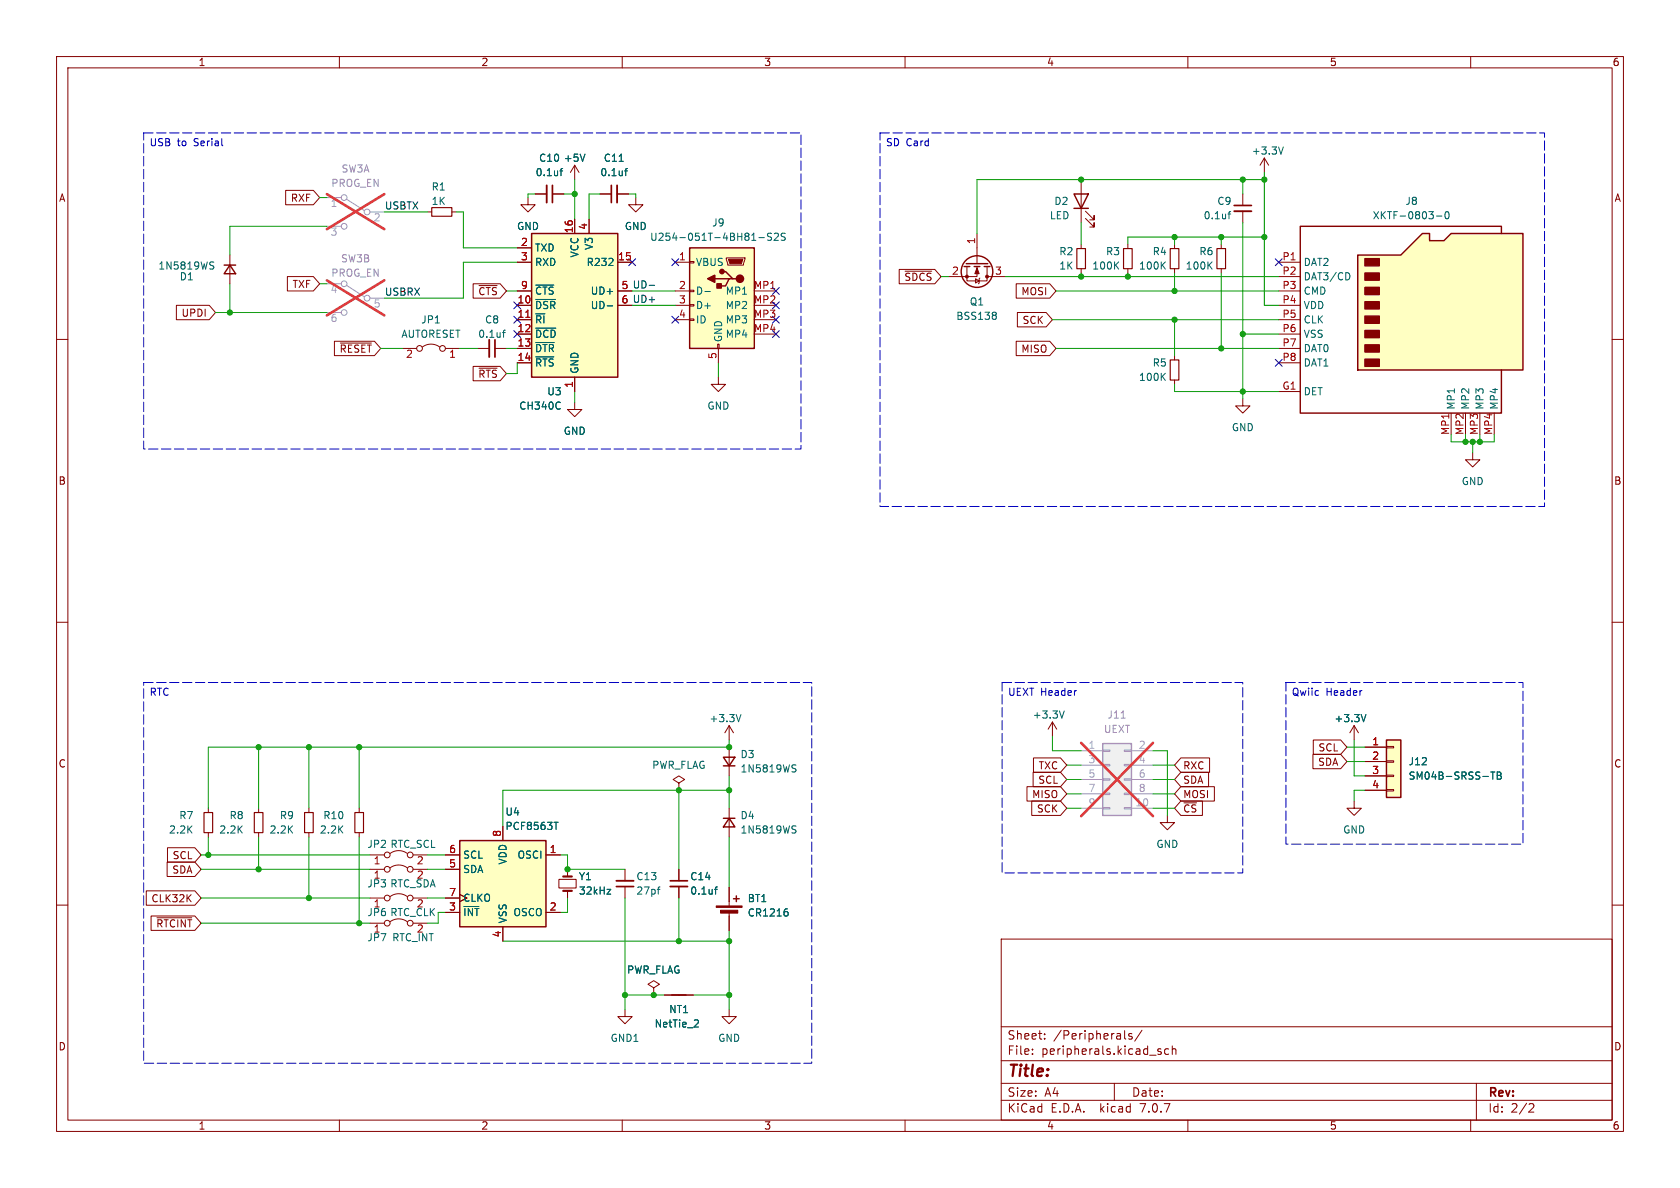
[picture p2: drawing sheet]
<svg xmlns="http://www.w3.org/2000/svg" width="297mm" height="210mm" viewBox="0 0 297 210" stroke-linecap="round" stroke-linejoin="round" font-family="sans-serif">
<g fill="none" stroke="#840000" stroke-width=".18">
<path d="M10 10h277v190h-277zM12 12h273v186h-273zM60 10v2M110 10v2M160 10v2M210 10v2M260 10v2M101.6 29.2l.8 1.3M101.6 29.2v2.6M101.6 29.2l-.8 1.3M191.1 31.8v7.6M191.9 38.6l1.5 1.5v-.7v.7h-.7"/>
<path d="M191.9 37.3l1.5 1.6v-.8v.8h-.7M223.5 27.9l-.7 1.3M223.5 27.9v2.6M223.5 27.9l.8 1.3M10 60h2M170.9 47.1v2.6h3.6v-2.6M172.5 49.3l.6 .4-.6 .3zM172.7 47.1v1.8h-5.1M172.7 41.3v5.3M173.2 49.1l-.1 .2v.7l-.1 .2M174.5 48.9h3.3M199.4 43.2v.7"/>
<path d="M199.4 47.5v.8M207.6 43.2v.7M207.6 47.5v.8M285 60h2M10 110h2M285 110h2M10 160h2M285 160h2M177 166h108v32h-108zM60 198v2M110 198v2M160 198v2"/>
<path d="M177 194.5h108M177 191.5h108M177 187.5h108M177 181.5h108M182.5 186.3v.1M182.5 185.5v.1M184.7 183.6v.1M184.7 182.8v.1M197 191.5v3M198.8 182.2v1.3l.2 .2M200.1 182.8l-.4-.1-.2 .2 .1 .2 .5 .2v.3h-.6M201.9 182.1l-1.3 2"/>
<path d="M204.7 185.8l.5 .2 .1 .1-.1 .2-.4 .1M204.7 185.5h.5M206.6 185.5l-.4-.1-.3 .3v.4l.1 .2h.6M207.2 185.5l.3-.1 .3 .1 .1 .9M207.2 184.9v1.5M210 198v2M260 198v2M261 191.5v6.5M270.5 195.1l.5 .1 .2 .3-1 1.1h1"/>
</g>
<path d="M198.6 43.9h1.6v3.6h-1.6zM206.9 43.9h1.5v3.6h-1.5z" fill="none" stroke="#840000" stroke-width=".2"/>
<path d="M103.4 27.2l-.4 1.3M226.9 26l-.4 1.2M175.9 55.2l.2 .2-.2 .3 .2 .3v.2l-.2 .3M197.2 46.8l.6 .8M197.8 46.3l-.8 .7M205.5 46.8l.5 .8M206 46.3l-.7 .7" fill="none" stroke="#006464" stroke-width=".18"/>
<g fill="none" stroke="#840000" stroke-width=".25">
<path d="M189.9 34.3h2.5l-1.3 2.5zM189.9 36.8h2.5M170.4 47.1h1M170.8 46.6h3.8M172.2 47.1h1M174 47.1h1"/>
<circle cx="172.7" cy="48" r="2.79"/>
</g>
<g fill="#840000" stroke="#840000" stroke-width=".18">
<path d="M172.7 47.4l.4 1h-.8z"/>
<circle cx="170.9" cy="48.9" r=".25"/>
<circle cx="174.5" cy="48.9" r=".25"/>
</g>
<path d="M240 45.1h7.6l3.9-3.8h1.2v1.2h2.6l1.2-1.2h12.7v24.1h-29.2z" fill="#ffffc2"/>
<g fill="#840000" stroke="#840000" stroke-width=".25">
<path d="M241.3 63.5h2.5v1.3h-2.5z"/>
<path d="M241.3 61h2.5v1.2h-2.5z"/>
<path d="M241.3 58.4h2.5v1.3h-2.5z"/>
<path d="M241.3 55.9h2.5v1.3h-2.5z"/>
<path d="M241.3 53.3h2.5v1.3h-2.5z"/>
<path d="M241.3 50.8h2.5v1.3h-2.5z"/>
<path d="M241.3 48.3h2.5v1.2h-2.5z"/>
<path d="M241.3 45.7h2.5v1.3h-2.5z"/>
<path d="M125.1 49.3l1.3-.7v1.3z"/>
<path d="M126.7 50.2h.8v.7h-.8z"/>
<circle cx="130.8" cy="49.3" r=".63"/>
<circle cx="127.6" cy="48" r=".38"/>
</g>
<g fill="none" stroke="#840000" stroke-width=".25">
<path d="M39.6 46.9h2.1M40.6 46.9l1.1 1.5h-2.1zM94 41.3h15.2v25.4h-15.2zM121.9 43.8h11.4v17.8h-11.4zM126.4 49.3h2.5M127.6 48h.7l1.2 1.3h.7M129.5 49.3h-.6l-.6 1.2h-1.3M240 45.1h7.6l3.9-3.8h1.2v1.2h2.6l1.2-1.2h12.7v24.1h-29.2zM265.4 41.3v-1.3h-35.5v33h35.5v-7.6M127.9 133.9h2l-1 1.5zM127.9 135.4h2M245.1 130.8h2.5v10.2h-2.5z"/>
<path d="M81.3 148.6h15.2v15.2h-15.2zM127.9 144.7h2M128.9 144.7l1 1.5h-2zM129.7 158.9h1M130.2 158.4v1M118.7 175.9h2.6"/>
</g>
<g fill="none" stroke="#840000" stroke-width=".18">
<path d="M50.5 33.7h4.9l1.1 1.2-1.1 1.3h-4.9zM75.6 37.5h.7M79.9 37.5h.7M93.3 34.9v1.3h-1.2l1.2 1.3 1.3-1.3h-1.3M94.6 34.3h2M97.7 34.3h2M101.6 38.7v2.6M104.1 38.7v2.6M106 34.3h2.1M109.1 34.3h2M112.4 34.9v1.3h-1.3l1.3 1.3 1.3-1.3h-1.3M219.7 34.3v2"/>
<path d="M219.7 37.3v2.1M31.2 54h5.8l1.1 1.2-1.1 1.3h-5.8zM40.6 45.1v5.1M50.8 48.9h4.6l1.1 1.3-1.1 1.2h-4.6zM83.6 50.2h4.8l1.1 1.2-1.1 1.3h-4.8zM84.7 50.5h3.2M91.4 46.4h2.6M91.4 51.4h2.6M91.4 54h2.6M91.4 56.5h2.6M91.4 59.1h2.6M91.4 43.8h2.6"/>
<path d="M109.2 46.4h2.6M109.2 51.4h2.6M109.2 54h2.6M119.4 46.4h2.5M119.4 51.4h2.5M119.4 54h2.5M119.4 56.5h2.5M121.9 56.4h.8v.2h-.8zM121.9 53.8h.8v.3h-.8zM121.9 51.3h.8v.3h-.8zM121.9 46.2h.8v.3h-.8zM128.4 45.6h3.3v.2l-.3 1.1h-2.7z"/>
<path d="M133.3 51.4h3.9M133.3 54h3.9M133.3 56.5h3.9M133.3 59.1h3.9M159 47.6h6.3l1.1 1.3-1.1 1.3h-6.3zM160 47.9h4.7M179.6 50.2h6l1.1 1.2-1.1 1.3h-6zM179.9 55.2h5l1.2 1.3-1.2 1.3h-5zM191.1 43.2v.7M191.1 47.5v.8M215.9 43.2v.7M215.9 47.5v.8"/>
<path d="M226.1 46.4h3.8M226.1 48.9h3.8M226.1 51.4h3.8M226.1 54h3.8M226.1 56.5h3.8M226.1 59.1h3.8M59.1 60.3h7.1l1.1 1.3-1.1 1.3h-7.1zM60.2 60.6h5.5M71.1 61.6h2.6M74.7 61.3a2.54 2.54 0 0 1 3 0M78.7 61.6h2.6M83.6 64.8h4.8l1.1 1.2-1.1 1.3h-4.8z"/>
<path d="M84.5 61.6h2M84.7 65.1h3.2M87.5 61.6h2M91.4 61.6h2.6M91.4 64.1h2.6M101.6 71.1v1.3h-1.3l1.3 1.3 1.3-1.3h-1.3M101.6 66.7v2.5M126.9 60.8h.2v.8h-.2zM127 66.7v1.2h-1.3l1.3 1.3 1.3-1.3h-1.3M127 61.6v2.5M179.6 60.3h6l1.1 1.3-1.1 1.3h-6zM207.6 62.9v.7"/>
<path d="M207.6 67.2v.7M219.7 70.5v1.3h1.3l-1.3 1.2-1.3-1.2h1.3M226.1 69.2h3.8M226.1 61.6h3.8M226.1 64.1h3.8M256.5 73v3.8M259.1 73v3.8M261.6 73v3.8M264.2 73v3.8M260.3 80v1.3h1.3l-1.3 1.3-1.2-1.3h1.2M120 138.4l1-.6-1-.6-1 .6 1 .6v1.3M120 139.7h.1"/>
<path d="M128.9 128.3v2.5M128.9 132.1v5.1M128.9 128.3l.8 1.2M128.9 128.3l-.8 1.2M181.6 139.1h5.9l1.1 1.2-1.1 1.3h-5.9zM182.6 136.5h4.9l1.1 1.3-1.1 1.3h-4.9zM182.7 134h4.8l1.1 1.3-1.1 1.2h-4.8zM186.1 127.6l.7 1.3M186.1 127.6v2.6M186.1 127.6l-.8 1.3M208.8 139.1h5.9v2.5h-5.9l-1.2-1.3zM208.8 136.5h4.9v2.6h-4.9l-1.2-1.3z"/>
<path d="M208.8 134h5v2.5h-5l-1.2-1.2zM232.1 133.3h4.9l1.1 1.3-1.1 1.3h-4.9zM232.2 130.8h4.8l1.1 1.3-1.1 1.3h-4.8zM239.4 128.3l.8 1.2M239.4 128.3v2.5M239.4 128.3l-.8 1.2M241.3 132.1h3.8M241.3 134.6h3.8M241.3 137.2h3.8M241.3 139.7h3.8M245.1 139.6h1.3v.2h-1.3zM245.1 137h1.3v.3h-1.3z"/>
<path d="M245.1 134.5h1.3v.2h-1.3zM245.1 132h1.3v.2h-1.3zM25.9 157.5h8.5l1.2 1.3-1.2 1.2h-8.5zM29.5 152.4h4.9l1.2 1.3-1.2 1.2h-4.9zM29.6 149.9h4.8l1.2 1.2-1.2 1.3h-4.8zM36.8 142.9v.7M36.8 147.2v.8M45.7 142.9v.7M45.7 147.2v.8M54.6 142.9v.7M54.6 147.2v.8M63.5 142.9v.7"/>
<path d="M63.5 147.2v.8M65.4 151.1h2.5M65.4 158.8h2.5M65.4 153.7h2.5M69 150.9a2.54 2.54 0 0 1 3 0M69 158.5a2.54 2.54 0 0 1 3 0M69 153.4a2.54 2.54 0 0 1 3 0M73 151.1h2.6M73 158.8h2.6M73 153.7h2.6M78.7 151.1h2.6M78.7 158.8h2.6"/>
<path d="M78.7 153.7h2.6M88.9 146.1v2.5M96.5 151.1h2.6M98.8 155.4h3.1v1.6h-3.1zM100.3 153.7v1.2M100.3 157.5v1.3M110.5 153.7v2M110.5 156.7v2.1M120 153.7v2M120 156.7v2.1M128.9 142.9v5.1M128.9 156.8v3.3"/>
<path d="M182.4 141.6h5.1l1.1 1.3-1.1 1.2h-5.1zM206.4 144.1v1.3h1.2l-1.2 1.3-1.3-1.3h1.3M208.8 141.6h3.8v2.5h-3.8l-1.2-1.2zM239.4 141.6v1.3h1.3l-1.3 1.2-1.3-1.2h1.3M26.7 161.9h7.7l1.2 1.3-1.2 1.3h-7.7zM27.7 162.2h6.2M65.4 163.2h2.5M69 162.9a2.54 2.54 0 0 1 3 0M73 163.2h2.6M78.7 161.3h2.6M88.9 163.8v2.6M96.5 161.3h2.6"/>
<path d="M110.5 178.4v1.3h1.3l-1.3 1.3-1.3-1.3h1.3M115.6 174.6l1-.6-1-.6-1 .6 1 .6v1.3M115.6 175.9h.1M117.5 175.9h5.1M128.9 178.4v1.3h1.3l-1.3 1.3-1.3-1.3h1.3M128.9 161.2v3.3"/>
<circle cx="74.2" cy="61.6" r=".51"/>
<circle cx="78.2" cy="61.6" r=".51"/>
<circle cx="68.5" cy="153.7" r=".51"/>
<circle cx="68.5" cy="151.1" r=".51"/>
<circle cx="68.5" cy="158.8" r=".51"/>
<circle cx="72.5" cy="151.1" r=".51"/>
<circle cx="72.5" cy="153.7" r=".51"/>
<circle cx="72.5" cy="158.8" r=".51"/>
<circle cx="68.5" cy="163.2" r=".51"/>
<circle cx="72.5" cy="163.2" r=".51"/>
</g>
<g fill="none" stroke="#006464" stroke-width=".18">
<path d="M99 30.2h.5M99.5 29.8l-.3 .2v1.1M103.4 27.2l-.4 1.3M109.5 28.5h.7M110.4 30.2h.5M110.9 29.8l-.3 .2v1.1M217.1 37.8h.5M217.6 37.4l-.3 .2v1.1M253.9 38.2h1M255.6 37.5l.2-.1a.68 .68 0 0 1 .4 .6 .68 .68 0 0 1-.4 .7l-.2-.1-.1-.4zM37.3 46.9l.4 .1 .1 .3-.2 .3h-.3M37.3 46.3l.5 .1"/>
<path d="M88.8 58.8h.5M89.3 58.4l-.3 .1v1.1M94.7 52.9h3.5M94.7 58h3.6M94.7 50.4h3.2M107.3 54.1h1M124.6 51.5h1M134.2 42h.9M136.4 41.3l-.5-.1-.2 .1v.4l.6 .2 .1 .3-.2 .3-.5-.1M136.9 41.3l.5-.1 .2 .4-.8 .9h.8M138.8 41.3l-.5-.1-.1 .1v.4l.5 .2 .1 .3-.2 .3-.5-.1M213.7 46.8l.6 .8"/>
<path d="M214.3 46.3l-.7 .7M238.4 48.3l.2 .4-.2 .7M94.7 60.6h3.3M94.7 63.1h3.2M99 71.1l.1 .1M99.1 72.2l-.1 .1M205.5 66.5l.5 .8M206 66l-.7 .7M131 126.3l-.4 1.3M140.2 135.8l.4 .1 .1 .3-.2 .3h-.3M140.2 135.2l.5 .1M188.1 125.7l-.4 1.2"/>
<path d="M241.5 126.3l-.4 1.3M263.5 136.5h.8M263.9 136.5v1.2M264.7 136.5h.4l.3 .2-.3 .4 .3 .1v.3l-.2 .2h-.5zM264.7 137.1h.4M97.9 145.4h.8M107.3 157.2h.7l-.7 .9h.7M116.2 157.2h.5M116.7 156.8l-.3 .1M126.3 157.2h.5M126.8 156.8l-.3 .2v1.1M140.2 146.6l.4 .1 .1 .3-.2 .3h-.3"/>
<path d="M140.2 146l.5 .1M139 160.7h.2M139.1 161.1l.2 .3v.3l-.2 .2M123.2 180.3l.3 .2-.1 .3-.7 .8h.8"/>
</g>
<path d="M76.3 36.7h3.6v1.5h-3.6zM190.4 43.9h1.5v3.6h-1.5zM215.1 43.9h1.6v3.6h-1.6zM206.9 63.6h1.5v3.6h-1.5zM36.1 143.6h1.5v3.6h-1.5zM45 143.6h1.5v3.6h-1.5zM53.8 143.6h1.6v3.6h-1.6zM62.7 143.6h1.6v3.6h-1.6z" fill="none" stroke="#840000" stroke-width=".2"/>
<path d="M96.6 32.8v3M109.1 32.8v3M218.2 37.3h3M86.5 60.1v3M109 155.7h3M118.5 156.7h3" fill="none" stroke="#840000" stroke-width=".33"/>
<path d="M97.7 32.8v3M108.1 32.8v3M218.2 36.3h3M87.5 60.1v3M109 156.7h3M118.5 155.7h3" fill="none" stroke="#840000" stroke-width=".3"/>
<g fill="#840000" stroke="#840000" stroke-width=".18">
<path d="M126.6 160.1h4.6v.3h-4.6z"/>
<path d="M127.4 160.9h3v.5h-3z"/>
<path d="M128.8 45.8h2.5l-.2 .8h-2.1z"/>
</g>
<g fill="#ffffc2" stroke="#ffffc2" stroke-width=".18">
<path d="M245.1 130.8h2.5v10.2h-2.5z"/>
<path d="M81.3 148.6h15.2v15.2h-15.2z"/>
<path d="M121.9 43.8h11.4v17.8h-11.4z"/>
<path d="M94 41.3h15.2v25.4h-15.2z"/>
</g>
<path d="M194.9 131.4h5.1v12.7h-5.1z" fill="#f0f0f0" stroke="#f0f0f0" stroke-width=".18"/>
<g fill="none" stroke="#a1a1a1" stroke-width=".18">
<path d="M57.8 34.9h2.5M61.2 35.2l3.2 2M65.4 37.5h2.5M57.8 50.2h2.5M57.8 55.2h2.5M57.8 40h2.5M61.2 50.4l3.2 2.1M65.4 52.7h2.5M191.1 132.7h3.8M191.1 135.3h3.8M191.1 137.8h3.8M194.9 137.7h1.3v.2h-1.3z"/>
<path d="M194.9 135.1h1.3v.3h-1.3zM194.9 132.6h1.3v.2h-1.3zM198.8 137.7h1.2v.2h-1.2zM198.8 135.1h1.2v.3h-1.2zM198.8 132.6h1.2v.2h-1.2zM200 132.7h3.8M200 135.3h3.8M200 137.8h3.8M191.1 142.9h3.8M191.1 140.3h3.8M194.9 142.7h1.3v.3h-1.3zM194.9 140.2h1.3v.3h-1.3z"/>
<path d="M198.8 142.7h1.2v.3h-1.2zM198.8 140.2h1.2v.3h-1.2zM200 142.9h3.8M200 140.3h3.8"/>
<circle cx="60.8" cy="34.9" r=".51"/>
<circle cx="64.9" cy="37.5" r=".51"/>
<circle cx="60.8" cy="40" r=".51"/>
<circle cx="60.8" cy="55.2" r=".51"/>
<circle cx="60.8" cy="50.2" r=".51"/>
<circle cx="64.9" cy="52.7" r=".51"/>
</g>
<path d="M194.9 131.4h5.1v12.7h-5.1z" fill="none" stroke="#a1a1a1" stroke-width=".25"/>
<path d="M198.2 126.9h.7" fill="none" stroke="#989898" stroke-width=".18"/>
<path d="M57.8 34.3l10.1 6.2M67.9 34.3l-10.1 6.2M57.8 49.6l10.1 6.2M67.9 49.6l-10.1 6.2M191.1 131.3l12.7 13M203.8 131.3l-12.7 13" fill="none" stroke="#eb3a3d" stroke-width=".46"/>
<path d="M99.6 157.5h1.5M99.6 154.9h1.5" fill="none" stroke="#840000" stroke-width=".38"/>
<path d="M93 56.1h.7" fill="none" stroke="#a90000" stroke-width=".18"/>
<path d="M114.8 50.4h.9" fill="none" stroke="#0f0f0f" stroke-width=".18"/>
<path d="M25.4 23.5h116.2v55.9h-116.2zM155.6 23.5h117.4v66h-117.4zM25.4 120.7h118.1v67.3h-118.1zM177.2 120.7h42.5v33.6h-42.5zM227.3 120.7h41.9v28.5h-41.9z" fill="none" stroke="#0000c2" stroke-width=".18" stroke-dasharray="1.7 .6"/>
<g fill="none" stroke="#009600" stroke-width=".18">
<path d="M56.5 34.9h1.3M67.9 37.5h7.7M80.6 37.5h1.3v6.3h9.5M94.6 34.3h-1.3v.6M99.7 34.3h1.9M101.6 31.8v6.9M106 34.3h-1.9v4.4M111.1 34.3h1.3v.6M191.1 39.4v3.8M219.7 31.8v2.5M219.7 39.4v31.1M223.5 30.5v23.5h2.6"/>
<path d="M223.5 31.8h-50.8v9.5M38.1 55.2h19.7M40.6 50.2v5M56.5 50.2h1.3M57.8 40h-17.2v5.1M89.5 51.4h1.9M91.4 46.4h-9.5v6.3h-14M111.8 51.4h7.6M111.8 54h7.6M166.4 48.9h1.2M177.8 48.9h48.3M186.1 56.5h40"/>
<path d="M186.7 51.4h39.4M191.1 48.3v.6M199.4 48.3v.6M207.6 41.9v1.3M207.6 48.3v3.1M207.6 56.5v6.4M215.9 41.9v1.3M215.9 48.3v13.3M219.7 59.1h6.4M223.5 41.9h-24.1v1.3M67.3 61.6h3.8M81.3 61.6h3.2"/>
<path d="M89.5 61.6h1.9M91.4 64.1v1.9h-1.9M101.6 69.2v1.9M127 64.1v2.6M186.7 61.6h39.4M207.6 67.9v1.3h18.5M256.5 76.8v1.3h7.7v-1.3M259.1 76.8v1.3M260.3 78.1v1.9M261.6 76.8v1.3M45.7 132.1v10.8M54.6 132.1v10.8"/>
<path d="M63.5 132.1v10.8M120 139.7v14M128.9 130.8v1.3h-92.1v10.8M128.9 139.7h-40v6.4M128.9 137.2v5.7M186.1 130.2v2.5h5M188.6 135.3h2.5M188.6 137.8h2.5M203.8 135.3h3.8M203.8 137.8h3.8M203.8 132.7h2.6v11.4M238.1 132.1h3.2"/>
<path d="M238.1 134.6h3.2M239.4 130.8v6.4h1.9M241.3 139.7h-1.9v1.9M35.6 151.1h29.8M35.6 153.7h29.8M35.6 158.8h29.8M36.8 148v3.1M45.7 148v5.7M54.6 148v10.8M63.5 148v15.2M75.6 151.1h3.1M75.6 153.7h3.1"/>
<path d="M75.6 158.8h3.1M99.1 151.1h1.2v2.6h10.2M100.3 158.8v2.5h-1.2M110.5 158.8v19.6M120 158.8v7.6M128.9 148v8.8M188.6 140.3h2.5M188.6 142.9h2.5M203.8 140.3h3.8M203.8 142.9h3.8M35.6 163.2h29.8M78.7 161.3h-1.2v1.9h-1.9"/>
<path d="M88.9 166.4h40M110.5 175.9h7M122.6 175.9h6.3M128.9 164.5v13.9"/>
</g>
<g fill="none" stroke="#000084" stroke-width=".18">
<path d="M90.8 55.9l1.2 1.2M90.8 58.4l1.2 1.3M90.8 53.4l1.2 1.2M92 55.9l-1.2 1.2M92 58.4l-1.2 1.3M92 53.4l-1.2 1.2M111.2 45.7l1.2 1.3M112.4 45.7l-1.2 1.3M118.8 55.9l1.2 1.2M118.8 45.7l1.2 1.3M120 55.9l-1.2 1.2M120 45.7l-1.2 1.3"/>
<path d="M136.6 55.9l1.2 1.2M136.6 53.4l1.2 1.2M136.6 58.4l1.2 1.3M136.6 50.8l1.2 1.2M137.8 55.9l-1.2 1.2M137.8 53.4l-1.2 1.2M137.8 58.4l-1.2 1.3M137.8 50.8l-1.2 1.2M225.5 45.7l1.2 1.3M226.7 45.7l-1.2 1.3M225.5 63.5l1.2 1.2M226.7 63.5l-1.2 1.2"/>
</g>
<g fill="#009600" stroke="#009600" stroke-width=".18">
<circle cx="215.9" cy="61.6" r=".46"/>
<circle cx="223.5" cy="41.9" r=".46"/>
<circle cx="223.5" cy="31.8" r=".46"/>
<circle cx="199.4" cy="48.9" r=".46"/>
<circle cx="207.6" cy="41.9" r=".46"/>
<circle cx="207.6" cy="51.4" r=".46"/>
<circle cx="207.6" cy="56.5" r=".46"/>
<circle cx="219.7" cy="59.1" r=".46"/>
<circle cx="191.1" cy="31.8" r=".46"/>
<circle cx="191.1" cy="48.9" r=".46"/>
<circle cx="215.9" cy="41.9" r=".46"/>
<circle cx="219.7" cy="31.8" r=".46"/>
<circle cx="259.1" cy="78.1" r=".46"/>
<circle cx="219.7" cy="69.2" r=".46"/>
<circle cx="260.3" cy="78.1" r=".46"/>
<circle cx="261.6" cy="78.1" r=".46"/>
<circle cx="128.9" cy="175.9" r=".46"/>
<circle cx="120" cy="166.4" r=".46"/>
<circle cx="128.9" cy="166.4" r=".46"/>
<circle cx="120" cy="139.7" r=".46"/>
<circle cx="100.3" cy="153.7" r=".46"/>
<circle cx="110.5" cy="175.9" r=".46"/>
<circle cx="115.6" cy="175.9" r=".46"/>
<circle cx="101.6" cy="34.3" r=".46"/>
<circle cx="54.6" cy="132.1" r=".46"/>
<circle cx="63.5" cy="132.1" r=".46"/>
<circle cx="128.9" cy="139.7" r=".46"/>
<circle cx="128.9" cy="132.1" r=".46"/>
<circle cx="40.6" cy="55.2" r=".46"/>
<circle cx="36.8" cy="151.1" r=".46"/>
<circle cx="45.7" cy="132.1" r=".46"/>
<circle cx="54.6" cy="158.8" r=".46"/>
<circle cx="45.7" cy="153.7" r=".46"/>
<circle cx="63.5" cy="163.2" r=".46"/>
</g>
<text font-size="2.8" fill="#840000" x="178" y="190.9">Title:</text>
<g font-size="2.1" fill="#840000">
<text x="178" y="184">Sheet:</text>
<text x="186.2" y="184">/Peripherals/</text>
<text x="178" y="186.7">File:</text>
<text x="184.1" y="186.7">peripherals.kicad_sch</text>
<text x="178" y="196.9">KiCad</text>
<text x="178" y="194.1">Size:</text>
<text x="184.7" y="194.1">A4</text>
<text x="185.7" y="196.9">E.D.A.</text>
<text x="194.6" y="196.9">kicad</text>
<text x="200" y="194.1">Date:</text>
<text x="201.8" y="196.9">7.0.7</text>
<text x="263" y="194.3">Rev:</text>
<text x="263" y="196.9">Id:</text>
<text x="267.1" y="196.9">2/2</text>
</g>
<g font-size="1.8" fill="#840000">
<text x="35" y="11.9">1</text>
<text x="85" y="11.9">2</text>
<text x="135" y="11.9">3</text>
<text x="185" y="11.9">4</text>
<text x="235" y="11.9">5</text>
<text x="285" y="11.9">6</text>
<text x="10.3" y="35.9">A</text>
<text x="51.3" y="35.9">RXF</text>
<text x="285.3" y="35.9">A</text>
<text x="51.6" y="51.1">TXF</text>
<text x="84.5" y="52.4">~{CTS}</text>
<text x="159.8" y="49.8">~{SDCS}</text>
<text x="180.5" y="52.4">MOSI</text>
<text x="32" y="56.2">UPDI</text>
<text x="180.7" y="57.5">SCK</text>
<text x="59.9" y="62.5">~{RESET}</text>
<text x="180.5" y="62.5">MISO</text>
<text x="84.5" y="67">~{RTS}</text>
<text x="10.3" y="85.9">B</text>
<text x="285.3" y="85.9">B</text>
<text x="10.3" y="135.9">C</text>
<text x="183.5" y="136.2">TXC</text>
<text x="209.1" y="136.2">RXC</text>
<text x="232.9" y="135.6">SDA</text>
<text x="233" y="133">SCL</text>
<text x="285.3" y="135.9">C</text>
<text x="182.4" y="141.3">MISO</text>
<text x="183.2" y="143.8">SCK</text>
<text x="183.5" y="138.7">SCL</text>
<text x="209.1" y="141.3">MOSI</text>
<text x="209.1" y="138.7">SDA</text>
<text x="209.1" y="143.8">~{CS}</text>
<text x="30.4" y="154.6">SDA</text>
<text x="30.4" y="152.1">SCL</text>
<text x="26.7" y="159.7">CLK32K</text>
<text x="27.5" y="164.1">~{RTCINT}</text>
<text x="10.3" y="185.9">D</text>
<text x="285.3" y="185.9">D</text>
<text x="35" y="199.9">1</text>
<text x="85" y="199.9">2</text>
<text x="135" y="199.9">3</text>
<text x="185" y="199.9">4</text>
<text x="235" y="199.9">5</text>
<text x="285" y="199.9">6</text>
</g>
<g font-size="1.8" fill="#0000c2">
<text x="26.4" y="26.2">USB</text>
<text x="31.3" y="26.2">to</text>
<text x="34.4" y="26.2">Serial</text>
<text x="156.5" y="26.2">SD Card</text>
<text x="26.4" y="123.3">RTC</text>
<text x="178.1" y="123.3">UEXT Header</text>
<text x="228.3" y="123.3">Qwiic</text>
<text x="234.4" y="123.3">Header</text>
</g>
<g font-size="1.8" fill="#006464">
<text x="95.2" y="28.8">C10 +5V</text>
<text x="106.6" y="28.8">C11</text>
<text x="221.2" y="27.5">+3.3V</text>
<text x="76.2" y="33.9">R1</text>
<text x="94.6" y="31.3">0.1uf</text>
<text x="106" y="31.3">0.1uf</text>
<text x="76.2" y="36.4">1K</text>
<text x="91.3" y="40.9">GND</text>
<text x="110.4" y="40.9">GND</text>
<text x="125.8" y="40.2">J9</text>
<text x="185.5" y="39">LED</text>
<text x="186.3" y="36.4">D2</text>
<text x="212.7" y="39">0.1uf</text>
<text x="215.1" y="36.4">C9</text>
<text x="242.6" y="39">XKTF-0803-0</text>
<text x="248.4" y="36.4">J8</text>
<text x="27.9" y="47.9">1N5819WS</text>
<text x="94.5" y="44.7">TXD</text>
<text x="94.5" y="47.2">RXD</text>
<text x="102.5" y="45.6" transform="rotate(-90 102.5 45.6)">VCC</text>
<text x="103.6" y="47.2">R232</text>
<text x="105" y="44.3" transform="rotate(-90 105 44.3)">V3</text>
<text x="114.8" y="42.8">U254-051T-4BH81-S2S</text>
<text x="122.9" y="47.2">VBUS</text>
<text x="187.2" y="45.3">R2</text>
<text x="187.2" y="47.9">1K</text>
<text x="193" y="47.9">100K</text>
<text x="195.4" y="45.3">R3</text>
<text x="201.3" y="47.9">100K</text>
<text x="203.7" y="45.3">R4</text>
<text x="209.5" y="47.9">100K</text>
<text x="211.9" y="45.3">R6</text>
<text x="230.4" y="47.2">DAT2</text>
<text x="31.7" y="49.8">D1</text>
<text x="94.5" y="52.3">~{CTS}</text>
<text x="104.3" y="52.3">UD+</text>
<text x="122.9" y="52.3">D-</text>
<text x="128.2" y="52.3">MP1</text>
<text x="230.4" y="49.8">DAT3/CD</text>
<text x="230.4" y="52.3">CMD</text>
<text x="70.9" y="59.9">AUTORESET</text>
<text x="74.4" y="57.4">JP1</text>
<text x="84.4" y="59.9">0.1uf</text>
<text x="85.7" y="57.4">C8</text>
<text x="94.5" y="54.8">~{DSR}</text>
<text x="94.5" y="57.4">~{RI}</text>
<text x="94.5" y="59.9">~{DCD}</text>
<text x="104.3" y="54.8">UD-</text>
<text x="122.9" y="54.8">D+</text>
<text x="122.9" y="57.4">ID</text>
<text x="128.2" y="54.8">MP2</text>
<text x="128.2" y="57.4">MP3</text>
<text x="128.2" y="59.9">MP4</text>
<text x="169" y="56.7">BSS138</text>
<text x="171.3" y="54.2">Q1</text>
<text x="230.4" y="54.8">VDD</text>
<text x="230.4" y="57.4">CLK</text>
<text x="230.4" y="59.9">VSS</text>
<text x="94.5" y="62.5">~{DTR}</text>
<text x="94.5" y="65">~{RTS}</text>
<text x="127.9" y="60.6" transform="rotate(-90 127.9 60.6)">GND</text>
<text x="203.7" y="65">R5</text>
<text x="230.4" y="62.5">DAT0</text>
<text x="230.4" y="65">DAT1</text>
<text x="96.7" y="70.1">U3</text>
<text x="102.5" y="66.2" transform="rotate(-90 102.5 66.2)">GND</text>
<text x="201.3" y="67.5">100K</text>
<text x="230.4" y="70.1">DET</text>
<text x="91.7" y="72.6">CH340C</text>
<text x="99.6" y="77.1">GND</text>
<text x="125" y="72.6">GND</text>
<text x="217.7" y="76.4">GND</text>
<text x="257.4" y="72.5" transform="rotate(-90 257.4 72.5)">MP1</text>
<text x="259.9" y="72.5" transform="rotate(-90 259.9 72.5)">MP2</text>
<text x="262.5" y="72.5" transform="rotate(-90 262.5 72.5)">MP3</text>
<text x="265" y="72.5" transform="rotate(-90 265 72.5)">MP4</text>
<text x="258.3" y="86">GND</text>
<text x="125.3" y="127.9">+3.3V</text>
<text x="182.5" y="127.2">+3.3V</text>
<text x="235.8" y="127.9">+3.3V</text>
<text x="115.2" y="136.1">PWR_FLAG</text>
<text x="130.8" y="134.2">D3</text>
<text x="130.8" y="136.8">1N5819WS</text>
<text x="248.9" y="135.5">J12</text>
<text x="248.9" y="138">SM04B-SRSS-TB</text>
<text x="29.8" y="147.5">2.2K</text>
<text x="31.6" y="145">R7</text>
<text x="38.7" y="147.5">2.2K</text>
<text x="40.5" y="145">R8</text>
<text x="47.6" y="147.5">2.2K</text>
<text x="49.4" y="145">R9</text>
<text x="56.5" y="147.5">2.2K</text>
<text x="57.1" y="145">R10</text>
<text x="89.3" y="144.4">U4</text>
<text x="89.3" y="146.9">PCF8563T</text>
<text x="130.8" y="145">D4</text>
<text x="130.8" y="147.5">1N5819WS</text>
<text x="237.4" y="147.5">GND</text>
<text x="64.8" y="150.1">JP2 RTC_SCL</text>
<text x="66" y="155.7">1</text>
<text x="73.6" y="155.7">2</text>
<text x="81.8" y="154.5">SDA</text>
<text x="81.8" y="152">SCL</text>
<text x="89.8" y="152.9" transform="rotate(-90 89.8 152.9)">VDD</text>
<text x="91.4" y="152">OSCI</text>
<text x="102.2" y="155.8">Y1</text>
<text x="112.4" y="155.8">C13</text>
<text x="121.9" y="155.8">C14</text>
<text x="204.3" y="150.1">GND</text>
<text x="64.8" y="157.1">JP3 RTC_SDA</text>
<text x="66" y="160.7">1</text>
<text x="73.6" y="160.7">2</text>
<text x="81.8" y="159.6">CLKO</text>
<text x="102.2" y="158.3">32kHz</text>
<text x="112.4" y="158.3">27pf</text>
<text x="121.9" y="158.3">0.1uf</text>
<text x="132.1" y="159.7">BT1</text>
<text x="64.8" y="162.2">JP6 RTC_CLK</text>
<text x="64.8" y="166.6">JP7</text>
<text x="66" y="165.2">1</text>
<text x="69.2" y="166.6">RTC_INT</text>
<text x="81.8" y="162.2">~{INT}</text>
<text x="89.8" y="163.3" transform="rotate(-90 89.8 163.3)">VSS</text>
<text x="90.7" y="162.2">OSCO</text>
<text x="132.1" y="162.2">CR1216</text>
<text x="110.8" y="172.3">PWR_FLAG</text>
<text x="118.2" y="179.3">NT1</text>
<text x="107.8" y="184.4">GND1</text>
<text x="115.6" y="181.8">NetTie_2</text>
<text x="126.9" y="184.4">GND</text>
</g>
<g font-size="1.8" fill="#989898">
<text x="58.5" y="33.2">PROG_EN</text>
<text x="60.3" y="30.7">SW3A</text>
<text x="60.2" y="46.6">SW3B</text>
<text x="58.5" y="49.1">PROG_EN</text>
<text x="195.1" y="129.8">UEXT</text>
<text x="195.7" y="127.2">J11</text>
</g>
<g font-size="1.8" fill="#aaa">
<text x="58.3" y="36.9">1</text>
<text x="58.3" y="42">3</text>
<text x="66" y="39.4">2</text>
<text x="58.3" y="52.1">4</text>
<text x="58.3" y="57.2">6</text>
<text x="66" y="54.7">5</text>
<text x="192.3" y="132.5">1</text>
<text x="192.3" y="135">3</text>
<text x="192.3" y="137.5">5</text>
<text x="201.2" y="132.5">2</text>
<text x="201.2" y="135">4</text>
<text x="201.2" y="137.5">6</text>
<text x="192.3" y="140.1">7</text>
<text x="192.3" y="142.6">9</text>
<text x="200.6" y="142.6">10</text>
<text x="201.2" y="140.1">8</text>
</g>
<g font-size="1.8" fill="#0f0f0f">
<text x="67.9" y="37.1">USBTX</text>
<text x="67.9" y="52.4">USBRX</text>
<text x="109.8" y="51.2">5 UD-</text>
<text x="109.8" y="53.7">6 UD+</text>
</g>
<g font-size="1.8" fill="#a90000">
<text x="101.3" y="41.3" transform="rotate(-90 101.3 41.3)">16</text>
<text x="103.9" y="40.7" transform="rotate(-90 103.9 40.7)">4</text>
<text x="92" y="43.6">2</text>
<text x="92" y="46.1">3</text>
<text x="109.2" y="46.1">15</text>
<text x="119.9" y="46.1">1</text>
<text x="172.5" y="43.3" transform="rotate(-90 172.5 43.3)">1</text>
<text x="226.6" y="46.1">P1</text>
<text x="91.4" y="53.7">10</text>
<text x="92" y="51.2">9</text>
<text x="109.8" y="51.2">5</text>
<text x="109.8" y="53.7">6</text>
<text x="119.9" y="51.2">2</text>
<text x="119.9" y="53.7">3</text>
<text x="133.2" y="51.2">MP1</text>
<text x="133.2" y="53.7">MP2</text>
<text x="168.2" y="48.6">2</text>
<text x="175.8" y="48.6">3</text>
<text x="226.6" y="48.6">P2</text>
<text x="226.6" y="51.2">P3</text>
<text x="226.6" y="53.7">P4</text>
<text x="91.4" y="56.3">11</text>
<text x="91.4" y="58.8">12</text>
<text x="119.9" y="56.3">4</text>
<text x="133.2" y="56.3">MP3</text>
<text x="133.2" y="58.8">MP4</text>
<text x="226.6" y="56.3">P5</text>
<text x="226.6" y="58.8">P6</text>
<text x="71.7" y="63.6">2</text>
<text x="79.3" y="63.6">1</text>
<text x="91.4" y="61.3">13</text>
<text x="91.4" y="63.9">14</text>
<text x="126.7" y="63.6" transform="rotate(-90 126.7 63.6)">5</text>
<text x="226.6" y="61.3">P7</text>
<text x="226.6" y="63.9">P8</text>
<text x="101.3" y="68.7" transform="rotate(-90 101.3 68.7)">1</text>
<text x="226.6" y="69">G1</text>
<text x="256.3" y="77" transform="rotate(-90 256.3 77)">MP1</text>
<text x="258.8" y="77" transform="rotate(-90 258.8 77)">MP2</text>
<text x="261.4" y="77" transform="rotate(-90 261.4 77)">MP3</text>
<text x="263.9" y="77" transform="rotate(-90 263.9 77)">MP4</text>
<text x="242.5" y="131.8">1</text>
<text x="242.5" y="134.4">2</text>
<text x="242.5" y="136.9">3</text>
<text x="242.5" y="139.4">4</text>
<text x="88.6" y="148" transform="rotate(-90 88.6 148)">8</text>
<text x="66" y="153.1">1</text>
<text x="73.6" y="153.1">2</text>
<text x="79.3" y="153.4">5</text>
<text x="79.3" y="150.9">6</text>
<text x="97.1" y="150.9">1</text>
<text x="79.3" y="161">3</text>
<text x="79.3" y="158.5">7</text>
<text x="97.1" y="161">2</text>
<text x="73.6" y="165.2">2</text>
<text x="88.6" y="165.8" transform="rotate(-90 88.6 165.8)">4</text>
</g>
</svg>
